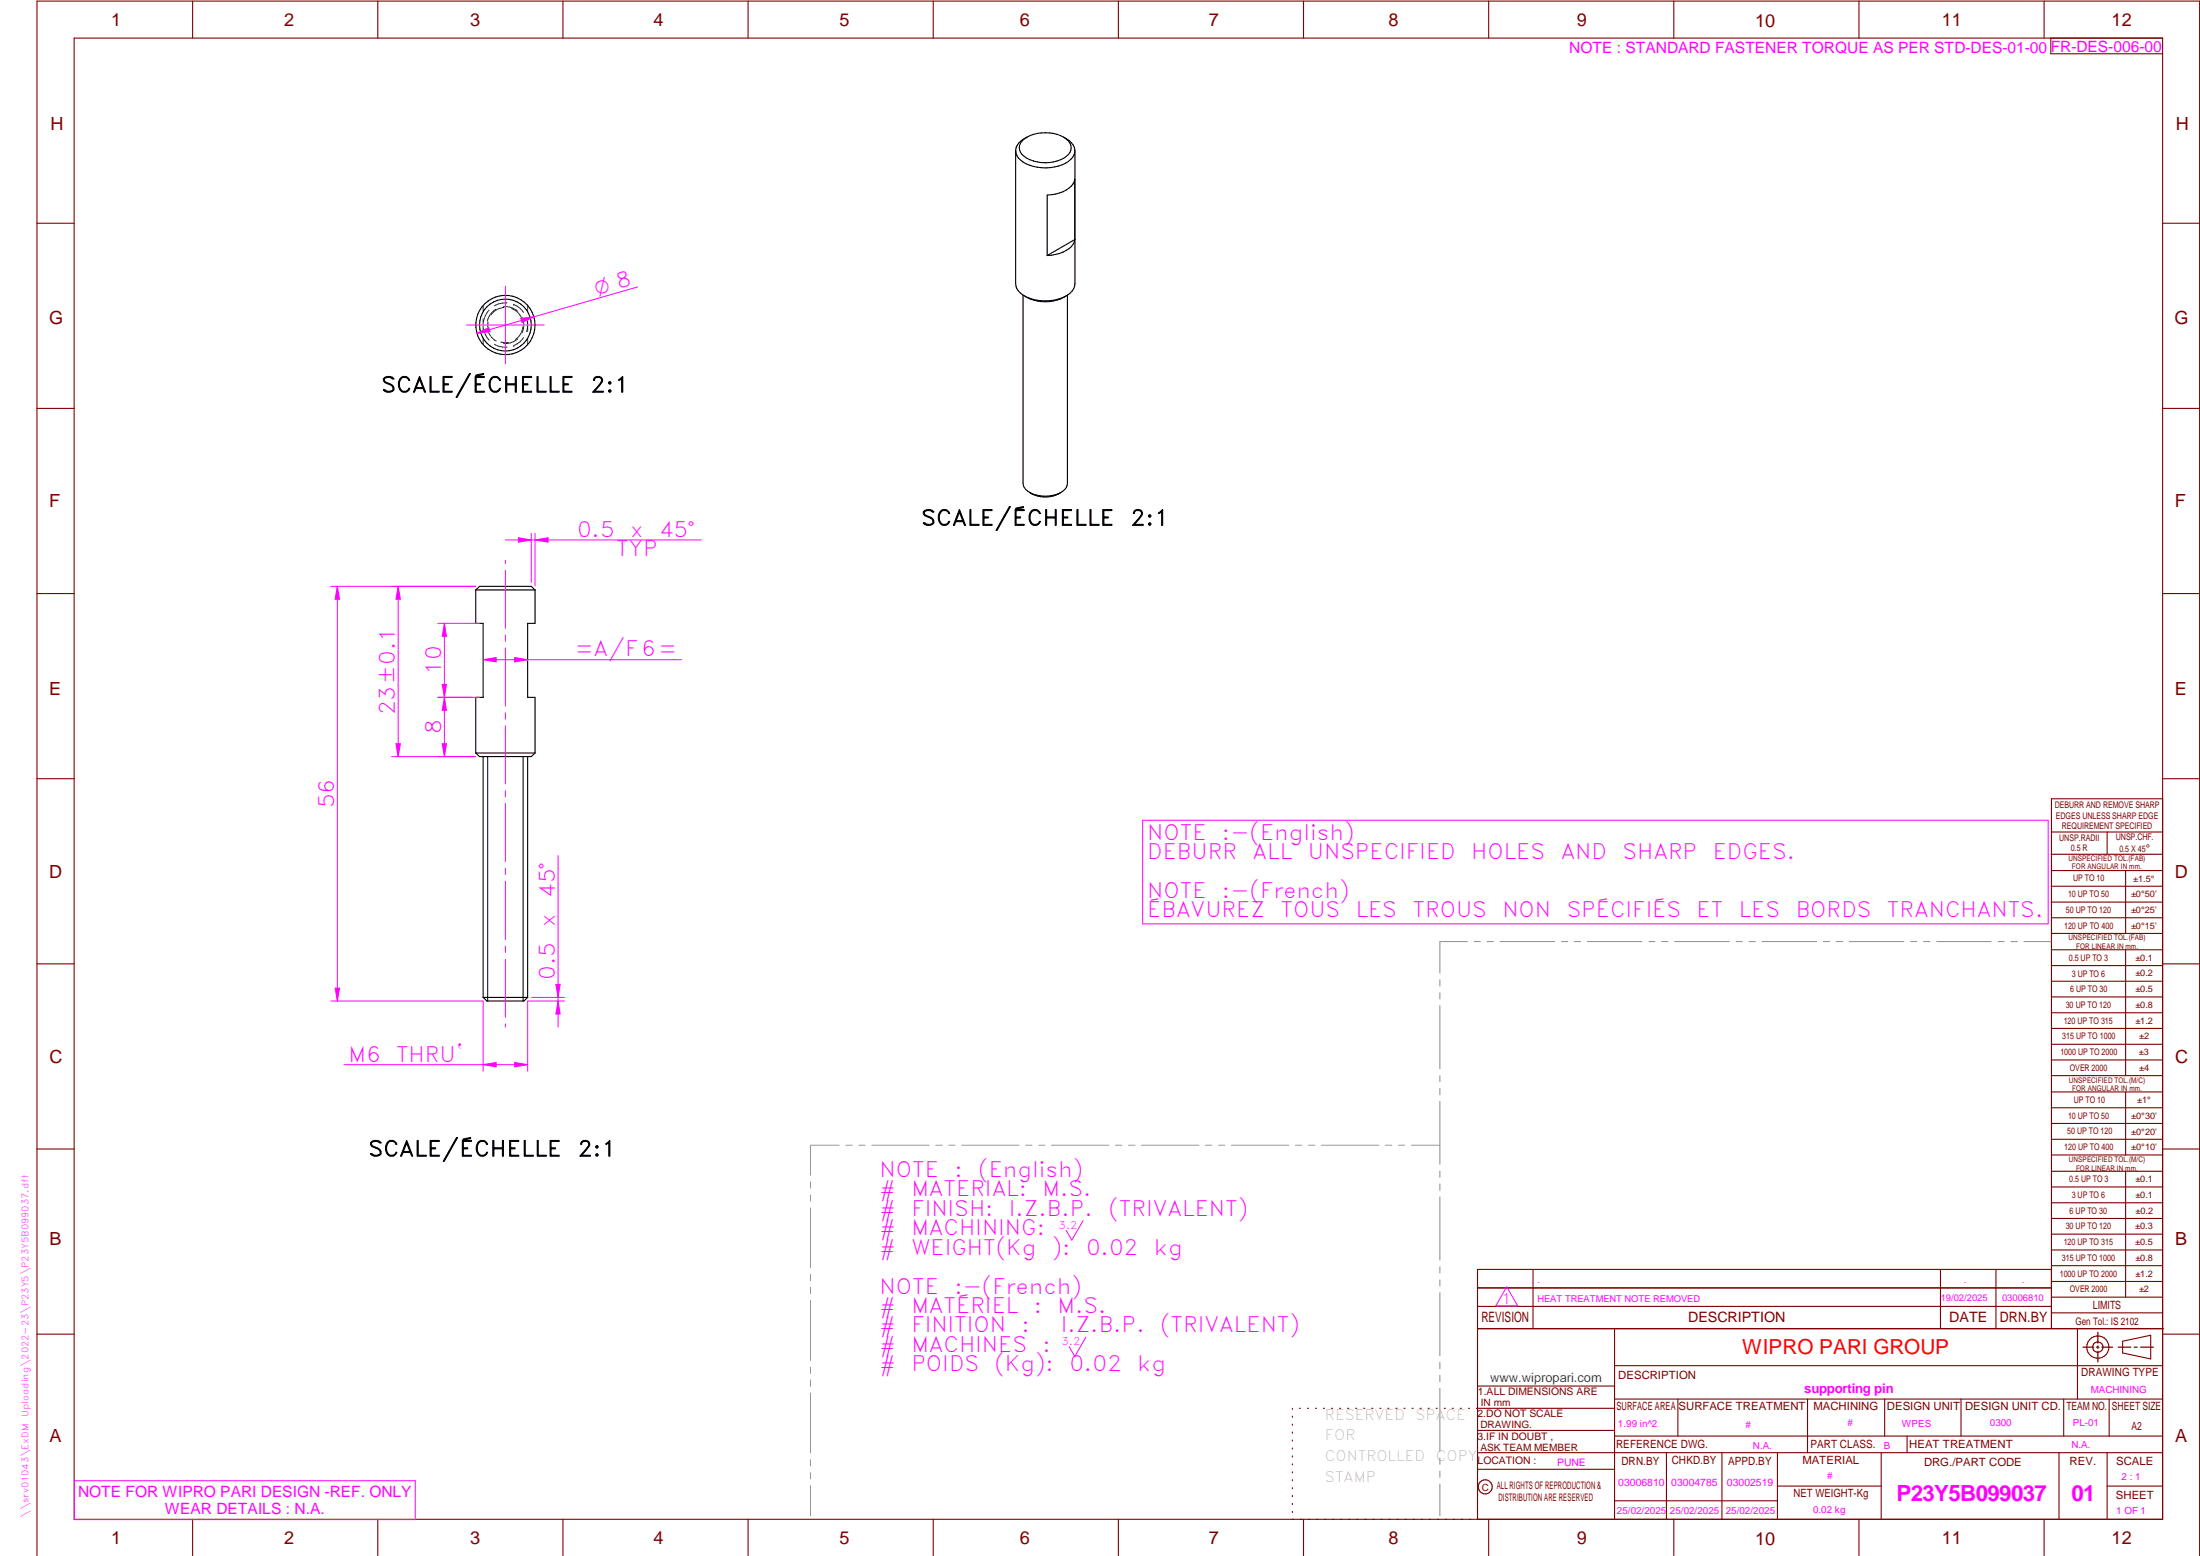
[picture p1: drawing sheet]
<svg xmlns="http://www.w3.org/2000/svg" width="594mm" height="420mm" viewBox="0 0 594 420" stroke-linecap="round" stroke-linejoin="round" font-family="sans-serif">
<g fill="none" stroke="#800000" stroke-width=".3">
<path d="M20 10.3h564v400h-564zM52 .3v10M102 .3v10M152 .3v10M202 .3v10M252 .3v10M302 .3v10M352 .3v10M402 .3v10M452 .3v10M502 .3v10M552 .3v10"/>
<path d="M553.8 10.3v4.2h30.2M10 60.3h10M584 60.3h10M10 110.3h10M584 110.3h10M10 160.3h10M584 160.3h10M10 210.3h10M584 215.7h-30v143.1M584 210.3h10M554 224.7h30M554 230.7h30"/>
<path d="M554 235.1h30M554 239.3h30M569 224.7v6M574 235.1v17M554 243.6h30M554 247.8h30M554 252.1h30M554 256.5h30M574 256.5v33.9M10 260.3h10M554 260.7h30M554 265h30"/>
<path d="M554 269.2h30M554 273.5h30M554 277.7h30M584 260.3h10M554 282h30M554 286.2h30M554 290.4h30M554 294.9h30M554 299.1h30M574 294.9v17M10 310.3h10M554 303.4h30"/>
<path d="M554 307.6h30M554 311.9h30M554 316.3h30M574 316.3v34M584 310.3h10M554 320.5h30M554 324.8h30M554 329h30M554 333.2h30M554 337.5h30M399 358.8h185.2M399 352.8h155"/>
<path d="M399 347.8h155M414 342.8v16M436 358.8v51.5M524 342.8v16M539 342.8v16M554 341.8h30M554 346h30M554 350.3h30M554 354.5h30M554 342.8h-155v67.5M561 358.8v19M10 360.3h10"/>
<path d="M399 374.3h37M436 377.8h148M453.1 377.8v10M488.1 377.8v14.5M508.9 377.8v10M529.5 377.8v10M557.3 377.8v10M569.5 377.8v10M573.2 362.2l7.6-1.6v6.3l-7.6-1.6zM584 368.8h-148M584 360.3h10M349 380.3v.3"/>
<path d="M349 382.4v.3M349 384.6v.3M349 386.7v.3M349 388.8v.3M349 391v.3M349 393.1v.3M349 395.3v.3M349 397.4v.3M349 399.5v.3M350.9 380.3h.2M353.1 380.3h.2M355.2 380.3h.3"/>
<path d="M357.4 380.3h.3M359.6 380.3h.3M361.7 380.3h.3M363.9 380.3h.3M366.1 380.3h.3M368.3 380.3h.2M370.4 380.3h.3M372.6 380.3h.3M374.8 380.3h.3M376.9 380.3h.4M379.1 380.3h.3M381.3 380.3h.3"/>
<path d="M383.4 380.3h.4M385.6 380.3h.3M387.8 380.3h.3M390 380.3h.3M392.2 380.3h.3M394.3 380.3h.3M396.5 380.3h.3M398.7 380.3h37.3M399 396.7h37M399 392.3h185M399 386.2h37M436 387.8h148"/>
<path d="M450 392.3v18M465 392.3v18M480 392.3v18M508 392.3v18M515 387.8v4.5M556 392.3v18M569 392.3v18M52 410.3v9.7M102 410.3v9.7M152 410.3v9.7M202 410.3v9.7M252 410.3v9.7"/>
<path d="M302 410.3v9.7M349 401.7v.3M349 403.8v.4M349 406v.3M349 408.1v.3M352 410.3v9.7M402 410.3v9.7M436 405.3h44M452 410.3v9.7M480 401.3h28M502 410.3v9.7M552 410.3v9.7"/>
<path d="M569 401.3h15M10 420v-419.7h584v419.7"/>
<circle cx="566.5" cy="363.7" r="1.39"/>
<circle cx="566.5" cy="363.8" r="3"/>
<circle cx="401.1" cy="401.5" r="1.9"/>
</g>
<g fill="none" stroke="#f0f" stroke-width=".27">
<path d="M136.5 77.3v21M126 87.8h21M136.5 151.3v.9M136.5 154v15.7M136.5 171.5v1.7M136.5 175v15.7M139 177.5l3.5 .6-3.5 .6zM136.5 192.5v1.7M136.5 196v15.7M136.5 213.5v1.7M136.5 217v15.7M136.5 234.5v1.7"/>
<path d="M136.5 238v15.7M308.6 221.5h244.5v28h-244.5zM136.5 255.5v1.7M136.5 259v15.7M136.5 276.5v.8M292.5 329.6l-3.1 5.3-1.5-2.7M293.2 361l-3 5.3-1.5-2.7M20.1 399.8h92v10.5h-92z"/>
</g>
<g fill="none" stroke="#949494" stroke-width=".27">
<path d="M396.2 254.3h-7.4v8.5M398.1 254.3h1.6M401.5 254.3h1.8M405 254.3h14.8M421.6 254.3h1.7M425.1 254.3h1.7M428.6 254.3h14.8M445.2 254.3h1.7M448.7 254.3h1.7M452.2 254.3h14.8M468.8 254.3h1.7M472.3 254.3h1.7"/>
<path d="M475.8 254.3h14.8M492.4 254.3h1.7M495.8 254.3h1.8M499.4 254.3h14.7M516 254.3h1.6M519.4 254.3h1.8M522.9 254.3h14.8M539.5 254.3h1.7M543 254.3h1.7M546.5 254.3h7.4M388.8 264.5v1.8M388.8 268.1v1.6"/>
<path d="M388.8 271.6v17M388.8 290.4v1.7M388.8 293.9v1.7M388.8 297.4v17M218.9 319.2v1.6M226.6 309.2h-7.7v8.1M228.4 309.2h1.7M231.9 309.2h1.7M235.4 309.2h15.5M252.7 309.2h1.7M256.2 309.2h1.7M259.7 309.2h15.5"/>
<path d="M277 309.2h1.7M280.5 309.2h1.7M284 309.2h15.5M301.2 309.2h1.8M304.8 309.2h1.7M308.3 309.2h15.5M325.5 309.2h1.7M329.1 309.2h1.6M332.6 309.2h15.4M349.8 309.2h1.7M353.3 309.2h1.7M356.8 309.2h15.5"/>
<path d="M374.1 309.2h1.7M377.6 309.2h1.7M381.1 309.2h7.7M388.8 316.2v1.7M388.8 319.7v1.7M218.9 322.6v1.8M218.9 326.1v16.2M388.8 323.2v17.1M218.9 344.1v1.8M218.9 347.6v1.7M218.9 351.2v16.1M388.8 342.1v1.6"/>
<path d="M388.8 345.6v1.7M388.8 349v17.1M218.9 369.1v1.7M218.9 372.6v1.8M218.9 376.1v16.2M388.8 367.9v1.7M388.8 371.4v1.7M388.8 374.9v17M218.9 394.1v1.8M218.9 397.6v1.7M388.8 393.7v1.7M388.8 397.2v1.7"/>
<path d="M218.9 401.2v8.1M388.8 400.7v8.6"/>
</g>
<path d="M566.5 359.7v3M562.5 363.8h2.9M566.1 363.8h.7M566.5 363.4v.7M566.5 364.9v2.8M567.6 363.8h2.9M572 363.8h3.4M576.3 363.8h.8M578 363.8h3.5" fill="none" stroke="#800000" stroke-width=".34"/>
<g fill="none" stroke="#000" stroke-width=".3">
<path d="M128.5 159.3v9h2v20h-2v15M128.5 159.3h16M128.5 159.3l1-1h14l1 1M144.5 159.3v9h-2v20h2v15M128.5 203.3h16M128.5 203.3l1 1h14l1-1M130.5 204.3v65M142.5 204.3v65M130.5 269.3h12M130.5 269.3l1 1h10l1-1"/>
<circle cx="136.5" cy="87.8" r="7"/>
<circle cx="136.5" cy="87.8" r="8"/>
</g>
<path d="M131.7 204.3v66M141.3 204.3v66" fill="none" stroke="#000" stroke-width=".27"/>
<g fill="none" stroke="#008000" stroke-width=".27">
<path d="M130.5 82.5v1.7M130.5 86v3.5M130.5 91.3v1.7M130.5 88.7a6.1 6.1 0 0 0 1.6 3.2M131.6 88.9a5.1 5.1 0 0 0 2.4 3.2M131.8 87l.1 2M132.1 83.7a5.8 5.8 0 0 0-1.6 3.2M133.5 93a5.3 5.3 0 0 0 3.4 .7M133.9 83.5a5 5 0 0 0-2.3 3.2M135.2 92.4l2.1 .1M136 82.8h.1M136 82.8a5 5 0 0 1 3.8 1.2"/>
<path d="M136.1 83a4.8 4.8 0 0 0-3.5 2M136.9 81.8a6.1 6.1 0 0 0-3.4 .8M138.1 83.3a4.7 4.7 0 0 1 2.9 2.8M138.7 82.2h.1M138.7 82.2a5.4 5.4 0 0 1 2.7 2.2M138.7 93.3h.1M139.8 91.5a4.9 4.9 0 0 1-3.8 1.3M141 85.7a5 5 0 0 1 0 4M141.2 88.2a4.4 4.4 0 0 1-2 3.5M141.4 91.1a5.6 5.6 0 0 1-2.7 2.2M142.2 86a5.2 5.2 0 0 1 0 3.5M142.5 82.5v1.7"/>
<path d="M142.5 86v3.5M142.5 91.3v1.7"/>
</g>
<path d="M139 177.5l3.5 .6-3.5 .6z" fill="#f0f"/>
<path d="M130.5 178.1l3.5-.6v1.2z" fill="none" stroke="#f0f" stroke-width=".27"/>
<path d="M130.5 178.1l3.5-.6v1.2z" fill="#f0f"/>
<path d="M89.3 158.3h39.1M91.1 158.3l.6 3.5h-1.2zM130.5 178.1h53.5M89.3 270.3h41.1" fill="none" stroke="#f0f" stroke-width=".27"/>
<path d="M277.3 37a10.9 10.9 0 0 1 9.9 0M277.3 37a4.4 4.4 0 0 0-3 3.7M277.3 37a3 3 0 0 0-2.1 2.9 3 3 0 0 0 2.1 2.9 10.2 10.2 0 0 0 11.2-1.1 2.91 2.91 0 0 0-1.3-4.7M287.2 37a3.9 3.9 0 0 1 2.9 4.8 7.7 7.7 0 0 1-6.4 3.5 10.6 10.6 0 0 1-8.7-2.6l-.6-1.3-.1-.7M274.3 40.7v35.9a3.5 3.5 0 0 0 1.9 3.1M290.3 40.7v35.9a5.3 5.3 0 0 1-4.7 4.2 12.5 12.5 0 0 1-9.4-1.1M276.3 79.7v50.8a4.5 4.5 0 0 0 4.5 3.4 7.6 7.6 0 0 0 7.1-2.2l.3-1.2v-50.8M287.9 79.9a10.7 10.7 0 0 1-11.3 0M290.2 64.7l-7.4 4.3M290.2 64.7v-16.4a6 6 0 0 1-5.2 4.1l-2.2 .3v16.3M290.2 64.7a5.9 5.9 0 0 1-5.2 4l-2.2 .3M278 133a7.9 7.9 0 0 0 8.5 0" fill="none" stroke="#000" stroke-width=".3"/>
<path d="M91.1 158.3l.6 3.5h-1.2z" fill="#f0f"/>
<path d="M90.5 266.8h1.2l-.6 3.5z" fill="none" stroke="#f0f" stroke-width=".27"/>
<path d="M90.5 266.8h1.2l-.6 3.5z" fill="#f0f"/>
<path d="M91.1 158.3v112M105.7 158.3h22.7M105.7 204.3h22.7M106.9 200.8h1.2l-.6 3.5z" fill="none" stroke="#f0f" stroke-width=".27"/>
<path d="M106.9 200.8h1.2l-.6 3.5z" fill="#f0f"/>
<path d="M107.5 158.3l.6 3.5h-1.2z" fill="none" stroke="#f0f" stroke-width=".27"/>
<path d="M107.5 158.3l.6 3.5h-1.2z" fill="#f0f"/>
<path d="M107.5 158.3v46M118.2 188.3h9.2M118.2 204.3h10.2M119.4 200.8h1.2l-.6 3.5z" fill="none" stroke="#f0f" stroke-width=".27"/>
<path d="M119.4 200.8h1.2l-.6 3.5z" fill="#f0f"/>
<path d="M120 188.3l.6 3.5h-1.2z" fill="none" stroke="#f0f" stroke-width=".27"/>
<path d="M120 188.3l.6 3.5h-1.2z" fill="#f0f"/>
<path d="M118.2 168.3h11.2M118.2 188.3h11.2M119.4 184.8h1.2l-.6 3.5zM120 188.3v16" fill="none" stroke="#f0f" stroke-width=".27"/>
<path d="M119.4 184.8h1.2l-.6 3.5z" fill="#f0f"/>
<path d="M120 168.3l.6 3.5h-1.2z" fill="none" stroke="#f0f" stroke-width=".27"/>
<path d="M120 168.3l.6 3.5h-1.2z" fill="#f0f"/>
<path d="M120 168.3v20M130.5 270.3v19M142.5 270.3v19M130.5 287.5l3.5-.6v1.2z" fill="none" stroke="#f0f" stroke-width=".27"/>
<path d="M130.5 287.5l3.5-.6v1.2z" fill="#f0f"/>
<path d="M139 286.9l3.5 .6-3.5 .6z" fill="none" stroke="#f0f" stroke-width=".27"/>
<path d="M139 286.9l3.5 .6-3.5 .6z" fill="#f0f"/>
<path d="M172.2 77.5l-43.4 12.5M128.8 90l3.2-1.5 .3 1.1zM92.9 287.5h49.6" fill="none" stroke="#f0f" stroke-width=".27"/>
<path d="M128.8 90l3.2-1.5 .3 1.1z" fill="#f0f"/>
<path d="M140.6 86l3.6-.4-3.2 1.5z" fill="none" stroke="#f0f" stroke-width=".27"/>
<path d="M140.6 86l3.6-.4-3.2 1.5z" fill="#f0f"/>
<path d="M143.5 144v13.3M144.5 144v14.2M144.5 145.8l3.5-.6v1.2z" fill="none" stroke="#f0f" stroke-width=".27"/>
<path d="M144.5 145.8l3.5-.6v1.2z" fill="#f0f"/>
<path d="M140 145.2l3.5 .6-3.5 .6z" fill="none" stroke="#f0f" stroke-width=".27"/>
<path d="M140 145.2l3.5 .6-3.5 .6z" fill="#f0f"/>
<path d="M136.5 145.8h52.9M142.5 270.3h9.9M143.5 269.3h8.9M150.7 270.3l.6 3.5h-1.2z" fill="none" stroke="#f0f" stroke-width=".27"/>
<path d="M150.7 270.3l.6 3.5h-1.2z" fill="#f0f"/>
<path d="M150.1 265.8h1.2l-.6 3.5z" fill="none" stroke="#f0f" stroke-width=".27"/>
<path d="M150.1 265.8h1.2l-.6 3.5z" fill="#f0f"/>
<path d="M150.7 231v46.3M406.9 347.5l2.9 5.1h-5.9z" fill="none" stroke="#f0f" stroke-width=".27"/>
<g font-size="6" fill="#f0f">
<text x="512.1" y="405.2">P23Y5B099037</text>
<text x="559.4" y="405.2">01</text>
</g>
<g font-size="5.7">
<text x="102.9" y="105.9">SCALE/ÉCHELLE</text>
<text x="159.5" y="105.9">2:1</text>
<text x="248.7" y="141.9">SCALE/ÉCHELLE</text>
<text x="305.3" y="141.9">2:1</text>
<text x="99.5" y="312.2">SCALE/ÉCHELLE</text>
<text x="156" y="312.2">2:1</text>
</g>
<g font-size="5.7" fill="#f0f">
<text x="155.8" y="144.9">0.5</text>
<text x="170.2" y="144.9">x</text>
<text x="178" y="144.9">45°</text>
<text x="166.4" y="150.2">TYP</text>
<text x="155.3" y="177.2">=A/F6=</text>
<text x="119.1" y="182.2" transform="rotate(-90 119.1 182.2)">10</text>
<text x="106.6" y="193.2" transform="rotate(-90 106.6 193.2)">23±0.1</text>
<text x="119.1" y="198.3" transform="rotate(-90 119.1 198.3)">8</text>
<text x="90.2" y="218.3" transform="rotate(-90 90.2 218.3)">56</text>
<text x="309.8" y="226.7">NOTE</text>
<text x="330" y="226.7">:-(English)</text>
<text x="309.8" y="232">DEBURR</text>
<text x="338.2" y="232">ALL</text>
<text x="353.1" y="232">UNSPECIFIED</text>
<text x="397.3" y="232">HOLES</text>
<text x="421.4" y="232">AND</text>
<text x="438.1" y="232">SHARP</text>
<text x="462.5" y="232">EDGES.</text>
<text x="149.8" y="242.4" transform="rotate(-90 149.8 242.4)">45°</text>
<text x="309.8" y="242.5">NOTE</text>
<text x="330" y="242.5">:-(French)</text>
<text x="149.8" y="250.2" transform="rotate(-90 149.8 250.2)">x</text>
<text x="309.8" y="247.7">ÉBAVUREZ</text>
<text x="345.8" y="247.7">TOUS</text>
<text x="366.1" y="247.7">LES</text>
<text x="381.4" y="247.7">TROUS</text>
<text x="405.7" y="247.7">NON</text>
<text x="423.1" y="247.7">SPÉCIFIÉS</text>
<text x="458.1" y="247.7">ET</text>
<text x="469.5" y="247.7">LES</text>
<text x="484.9" y="247.7">BORDS</text>
<text x="509.5" y="247.7">TRANCHANTS.</text>
<text x="149.8" y="264.5" transform="rotate(-90 149.8 264.5)">0.5</text>
<text x="94.1" y="286.6">M6</text>
<text x="107" y="286.6">THRU`</text>
<text x="237.5" y="317.8">NOTE</text>
<text x="257.7" y="317.8">:</text>
<text x="264.1" y="317.8">(English)</text>
<text x="237.5" y="323">#</text>
<text x="246.1" y="323">MATERIAL:</text>
<text x="281.5" y="323">M.S.</text>
<text x="237.5" y="328.3">#</text>
<text x="246.1" y="328.3">FINISH:</text>
<text x="272.4" y="328.3">I.Z.B.P.</text>
<text x="299.3" y="328.3">(TRIVALENT)</text>
<text x="237.5" y="333.5">#</text>
<text x="246.1" y="333.5">MACHINING:</text>
<text x="237.5" y="338.8">#</text>
<text x="246.1" y="338.8">WEIGHT(Kg</text>
<text x="284" y="338.8">):</text>
<text x="293.3" y="338.8">0.02</text>
<text x="311.6" y="338.8">kg</text>
<text x="237.5" y="349.3">NOTE</text>
<text x="257.7" y="349.3">:-(French)</text>
<text x="237.5" y="354.5">#</text>
<text x="237.5" y="359.8">#</text>
<text x="246.1" y="359.8">FINITION</text>
<text x="246.1" y="354.5">MATÉRIEL</text>
<text x="275.8" y="359.8">:</text>
<text x="279.2" y="354.5">:</text>
<text x="285.6" y="354.5">M.S.</text>
<text x="286.4" y="359.8">I.Z.B.P.</text>
<text x="313.3" y="359.8">(TRIVALENT)</text>
<text x="237.5" y="365">#</text>
<text x="246.1" y="365">MACHINES</text>
<text x="281.5" y="365">:</text>
<text x="237.5" y="370.3">#</text>
<text x="246.1" y="370.3">POIDS</text>
<text x="268.5" y="370.3">(Kg):</text>
<text x="288.8" y="370.3">0.02</text>
<text x="307.1" y="370.3">kg</text>
</g>
<text font-size="5.6" fill="#f00" x="470.5" y="365.5">WIPRO PARI GROUP</text>
<text font-size="5.4" fill="#f0f" x="161.2" y="79.8" transform="rotate(-16 161.2 79.8)">O 8</text>
<g font-size="4.9" fill="#800000">
<text x="30" y="6.9">1</text>
<text x="76.7" y="6.9">2</text>
<text x="127" y="6.9">3</text>
<text x="176.5" y="6.9">4</text>
<text x="226.7" y="6.9">5</text>
<text x="275.4" y="6.9">6</text>
<text x="326.4" y="6.9">7</text>
<text x="375" y="6.9">8</text>
<text x="425.8" y="6.9">9</text>
<text x="473.9" y="7.3">10</text>
<text x="524.3" y="6.9">11</text>
<text x="570.2" y="6.9">12</text>
<text x="13.6" y="35.1">H</text>
<text x="587.6" y="35.1">H</text>
<text x="13.2" y="87.5">G</text>
<text x="587.2" y="87.5">G</text>
<text x="13.2" y="137">F</text>
<text x="587.2" y="137">F</text>
<text x="13.2" y="187.6">E</text>
<text x="587.2" y="187.6">E</text>
<text x="13.2" y="237">D</text>
<text x="587.2" y="237">D</text>
<text x="13.4" y="287.1">C</text>
<text x="587.4" y="287.1">C</text>
<text x="13.4" y="336.2">B</text>
<text x="587.4" y="336.2">B</text>
<text x="13.4" y="389.3">A</text>
<text x="587.4" y="389.3">A</text>
<text x="30" y="416.9">1</text>
<text x="76.7" y="416.9">2</text>
<text x="127" y="416.9">3</text>
<text x="176.5" y="416.9">4</text>
<text x="226.7" y="416.9">5</text>
<text x="275.4" y="416.9">6</text>
<text x="326.4" y="416.9">7</text>
<text x="375" y="416.9">8</text>
<text x="425.8" y="416.9">9</text>
<text x="473.9" y="417.3">10</text>
<text x="524.3" y="416.9">11</text>
<text x="570.2" y="416.9">12</text>
</g>
<g font-size="4.2" fill="#f0f">
<text x="423.7" y="14.3">NOTE : STANDARD FASTENER TORQUE AS PER STD-DES-01-00</text>
<text x="553.8" y="14">FR-DES-006-00</text>
<text x="21.1" y="404.3">NOTE FOR WIPRO PARI DESIGN -REF. ONLY</text>
<text x="44.5" y="408.8">WEAR DETAILS : N.A.</text>
</g>
<text font-size="4" fill="#f0f" x="405.5" y="352.1">1</text>
<g font-size="3.9" fill="#800000">
<text x="400" y="357.1">REVISION</text>
<text x="455.9" y="357.1">DESCRIPTION</text>
<text x="526.4" y="357.1">DATE</text>
<text x="540" y="357.1">DRN.BY</text>
</g>
<g font-size="3.9" fill="#c0c0c0">
<text x="357.8" y="383.3">RESERVED</text>
<text x="382.3" y="383.3">SPACE</text>
<text x="357.8" y="388.9">FOR</text>
<text x="357.8" y="394.5">CONTROLLED</text>
<text x="387.8" y="394.5">COPY</text>
<text x="357.8" y="400">STAMP</text>
</g>
<text font-size="3.6" fill="#f0f" x="487.2" y="376.1">supporting pin</text>
<text font-size="3.5" fill="#00f" x="402.4" y="373.3">www.wipropari.com</text>
<g font-size="3.1" fill="#800000">
<text x="565.1" y="353.5">LIMITS</text>
<text x="562" y="371.7">DRAWING TYPE</text>
<text x="437" y="372.3">DESCRIPTION</text>
<text x="436.5" y="380.8">SURFACE AREA</text>
<text x="453.3" y="380.8">SURFACE TREATMENT</text>
<text x="489.7" y="380.8">MACHINING</text>
<text x="509.5" y="380.8">DESIGN UNIT</text>
<text x="530.6" y="380.8">DESIGN UNIT CD.</text>
<text x="558" y="380.6">TEAM NO.</text>
<text x="570.3" y="380.7">SHEET SIZE</text>
<text x="575.6" y="386.1">A2</text>
<text x="436.4" y="391.1">REFERENCE DWG.</text>
<text x="437.8" y="395.5">DRN.BY</text>
<text x="451.4" y="395.4">CHKD.BY</text>
<text x="466.6" y="395.5">APPD.BY</text>
<text x="486.7" y="395.4">MATERIAL</text>
<text x="488.9" y="390.9">PART CLASS.</text>
<text x="515.6" y="390.9">HEAT TREATMENT</text>
<text x="519.6" y="395.9">DRG./PART CODE</text>
<text x="558.9" y="395.5">REV.</text>
<text x="571.4" y="395.6">SCALE</text>
<text x="484.3" y="404.2">NET WEIGHT-Kg</text>
<text x="571.4" y="404.7">SHEET</text>
</g>
<text font-size="3" fill="#800000" x="579.5" y="230.1">°</text>
<g font-size="2.8" fill="#f0f">
<text x="285.9" y="331.8">3.2</text>
<text x="286.7" y="363.2">3.2</text>
<text x="420.5" y="396">PUNE</text>
<text x="437" y="401.2">03006810</text>
<text x="451.3" y="401.2">03004785</text>
<text x="466.3" y="401.2">03002519</text>
</g>
<g font-size="2.8" fill="#800000">
<text x="560.4" y="357.7">Gen Tol.: IS 2102</text>
<text x="399.1" y="376.6">1.ALL DIMENSIONS ARE</text>
<text x="399" y="382.7">2.DO NOT SCALE</text>
<text x="399" y="388.7">3.IF IN DOUBT ,</text>
<text x="399" y="395.4">LOCATION :</text>
<text x="404.2" y="402">ALL RIGHTS OF REPRODUCTION &amp;</text>
<text x="404.7" y="405.4">DISTRIBUTION ARE RESERVED</text>
</g>
<g font-size="2.7" fill="#f0f">
<text x="564.6" y="376.2">MACHINING</text>
<text x="436.9" y="385.4">1.99 in^2</text>
<text x="471.4" y="385.5">#</text>
<text x="498.9" y="385">#</text>
<text x="513.6" y="385.3">WPES</text>
<text x="537.3" y="385.1">0300</text>
<text x="559.7" y="385.1">PL-01</text>
<text x="473.4" y="391.2">N.A.</text>
<text x="508.7" y="391.2">B</text>
<text x="559.3" y="391.1">N.A.</text>
<text x="493.4" y="399.5">#</text>
<text x="572.8" y="399.7">2 : 1</text>
<text x="436.6" y="408.7">25/02/2025</text>
<text x="450.9" y="408.8">25/02/2025</text>
<text x="466" y="408.9">25/02/2025</text>
<text x="489.6" y="408.5">0.02 kg</text>
<text x="571.4" y="408.7">1 OF 1</text>
</g>
<g font-size="2.7" fill="#800000">
<text x="399.9" y="379.7">IN mm</text>
<text x="399.7" y="385.7">DRAWING.</text>
<text x="399.7" y="391.8">ASK TEAM MEMBER</text>
<text x="400.1" y="402.5">C</text>
</g>
<g font-size="2.5" fill="#800000">
<text x="554.9" y="218.3">DEBURR AND REMOVE SHARP</text>
<text x="555.2" y="221">EDGES UNLESS SHARP EDGE</text>
<text x="556.1" y="227.1">UNSP.RADII</text>
<text x="556.8" y="223.8">REQUIREMENT SPECIFIED</text>
<text x="571.4" y="226.9">UNSP.CHF.</text>
<text x="559.2" y="229.9">0.5 R</text>
<text x="572.3" y="230.1">0.5 X 45</text>
<text x="559.8" y="238">UP TO 10</text>
<text x="576.1" y="238.1">±1.5°</text>
<text x="558.5" y="242.2">10 UP TO 50</text>
<text x="575.5" y="242.3">±0°50'</text>
<text x="557.4" y="250.7">120 UP TO 400</text>
<text x="557.9" y="246.5">50 UP TO 120</text>
<text x="575.5" y="250.7">±0°15'</text>
<text x="575.5" y="246.5">±0°25'</text>
<text x="558.7" y="259.4">0.5 UP TO 3</text>
<text x="559.5" y="263.7">3 UP TO 6</text>
<text x="576.6" y="263.6">±0.2</text>
<text x="576.6" y="259.4">±0.1</text>
<text x="559" y="267.9">6 UP TO 30</text>
<text x="576.6" y="267.9">±0.5</text>
<text x="557.8" y="272.2">30 UP TO 120</text>
<text x="576.6" y="272.2">±0.8</text>
<text x="556.9" y="280.7">315 UP TO 1000</text>
<text x="557.3" y="276.4">120 UP TO 315</text>
<text x="576.6" y="276.4">±1.2</text>
<text x="577.7" y="280.7">±2</text>
<text x="556.4" y="284.9">1000 UP TO 2000</text>
<text x="577.6" y="284.9">±3</text>
<text x="558.9" y="289.2">OVER 2000</text>
<text x="577.7" y="289.3">±4</text>
<text x="560" y="297.9">UP TO 10</text>
<text x="577.1" y="297.9">±1°</text>
<text x="558.5" y="302.1">10 UP TO 50</text>
<text x="575.5" y="302.1">±0°30'</text>
<text x="557.4" y="310.6">120 UP TO 400</text>
<text x="558.2" y="306.3">50 UP TO 120</text>
<text x="575.5" y="310.6">±0°10'</text>
<text x="575.5" y="306.4">±0°20'</text>
<text x="558.8" y="319.2">0.5 UP TO 3</text>
<text x="559.4" y="323.4">3 UP TO 6</text>
<text x="576.6" y="319.2">±0.1</text>
<text x="576.6" y="323.5">±0.1</text>
<text x="558.9" y="327.7">6 UP TO 30</text>
<text x="576.7" y="327.7">±0.2</text>
<text x="557.8" y="332">30 UP TO 120</text>
<text x="576.6" y="332">±0.3</text>
<text x="556.8" y="340.5">315 UP TO 1000</text>
<text x="557.3" y="336.3">120 UP TO 315</text>
<text x="576.6" y="336.3">±0.5</text>
<text x="576.6" y="340.5">±0.8</text>
<text x="556.2" y="344.7">1000 UP TO 2000</text>
<text x="576.6" y="344.7">±1.2</text>
<text x="558.9" y="349">OVER 2000</text>
<text x="577.6" y="349">±2</text>
</g>
<g font-size="2.5" fill="#f0f">
<text x="415.2" y="346.4">.</text>
<text x="530.3" y="346.5">.</text>
<text x="545.9" y="346.4">.</text>
<text x="415.2" y="351.5">HEAT TREATMENT NOTE REMOVED</text>
<text x="524.1" y="351.3">19/02/2025</text>
<text x="540.6" y="351.4">03006810</text>
</g>
<g font-size="2.4" fill="#f0f">
<text x="7.7" y="382.7" transform="rotate(-90 7.7 382.7)">Uploading\2022-23\P23Y5\P23Y5B099037.dft</text>
<text x="7.7" y="409.8" transform="rotate(-90 7.7 409.8)">\\srv01043\ExDM</text>
</g>
<g font-size="2.1" fill="#800000">
<text x="558.5" y="232.4">UNSPECIFIED TOL.(FAB)</text>
<text x="559.5" y="234.7">FOR ANGULAR IN mm.</text>
<text x="558.6" y="253.9">UNSPECIFIED TOL.(FAB)</text>
<text x="560.7" y="256.3">FOR LINEAR IN mm.</text>
<text x="558.7" y="292.3">UNSPECIFIED TOL.(M/C)</text>
<text x="559.6" y="294.7">FOR ANGULAR IN mm.</text>
<text x="558.7" y="313.7">UNSPECIFIED TOL.(M/C)</text>
<text x="560.6" y="316.1">FOR LINEAR IN mm.</text>
</g>
</svg>
